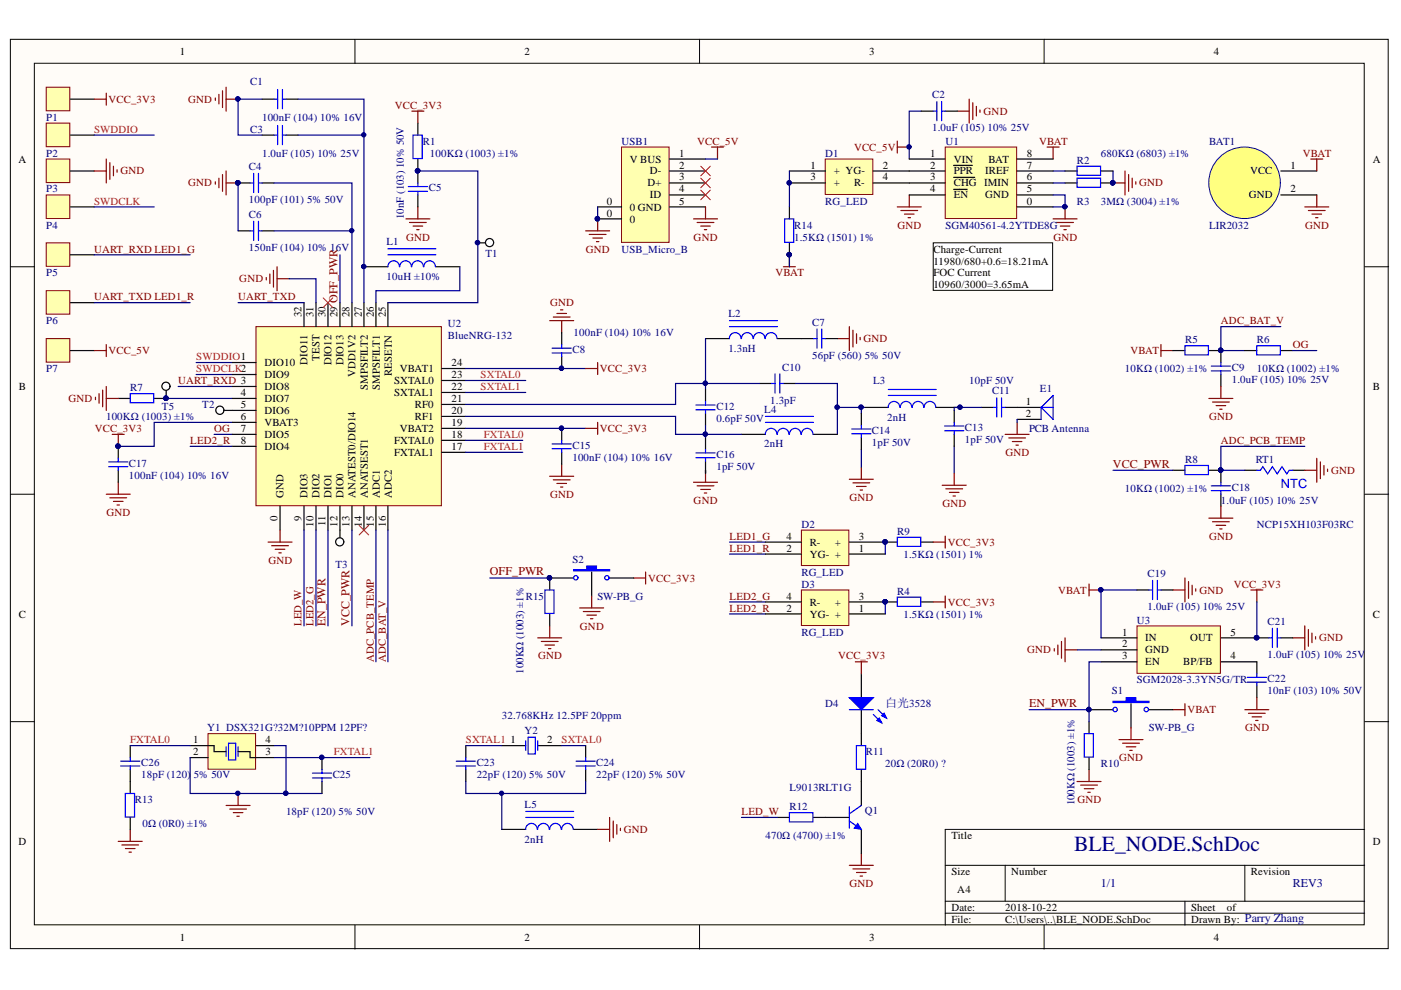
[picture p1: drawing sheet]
<svg xmlns="http://www.w3.org/2000/svg" width="297mm" height="210mm" viewBox="0 0 297 210" stroke-linecap="round" stroke-linejoin="round" font-family="sans-serif">
<g fill="#fffcf8" stroke="#000" stroke-width=".21">
<path d="M2.2 8.3h292.1v192.8h-292.1z"/>
<path d="M7.3 13.4h281.9v182.7h-281.9z"/>
</g>
<g fill="none" stroke="#000" stroke-width=".21">
<path d="M75.3 8.3v5.1M148.3 8.3v5.1M221.4 8.3v5.1M2.2 56.6h5.1M289.3 56.6h5.1M2.2 104.8h5.1M289.3 104.8h5.1M2.2 153h5.1M289.3 153h5.1M289.3 175.9h-88.9v20.3M75.3 196.2v5M148.3 196.2v5"/>
<path d="M200.4 183.5h88.9M200.4 191.1h88.9M200.4 193.6h88.9M213.1 183.5v7.6M221.4 196.2v5M251.2 191.1v5.1M263.9 183.5v7.6"/>
</g>
<path d="M54.3 69.3h39.3v37.9h-39.3z" fill="#ffffb0" stroke="#800000" stroke-width=".21"/>
<g fill="none" stroke="#000" stroke-width=".25">
<path d="M14.9 28.6h5.1M50.5 38.8h2.5M55.6 21h2.5M55.6 28.6h2.5M55.6 38.8h2.5M60.6 21h2.6M60.6 28.6h2.6M88.6 26.1v2.5M88.6 33.7v5.1M50.5 48.9h2.5M55.6 48.9h2.5M77.2 56.6h5"/>
<path d="M88.6 41.3v2.6M92.4 56.6h5.1M49.2 76.9h5.1M49.2 79.4h5.1M64.5 64.2v5.1M67 64.2v5.1M69.5 64.2v5.1M72.1 64.2v5.1M74.6 64.2v5.1M77.2 64.2v5.1M79.7 64.2v5.1M82.2 64.2v5.1"/>
<path d="M93.7 78.1h5.1M119.1 70.5v2.6M119.1 75.6v2.5M149.6 71.8h5.1M164.8 71.8h7.7M175 71.8h2.5M25.1 94.6v2.6M25.1 99.7v2.5M49.2 81.9h5.1M49.2 84.5h5.1M49.2 87h5.1M49.2 89.6h5.1"/>
<path d="M49.2 92.1h5.1M49.2 94.6h5.1M93.7 95.9h5.1M93.7 93.4h5.1M93.7 90.8h5.1M93.7 88.3h5.1M93.7 85.7h5.1M93.7 83.2h5.1M93.7 80.7h5.1M119.1 90.8v2.6M119.1 95.9v2.5M149.6 82.6v2.5"/>
<path d="M149.6 87.7v2.5M149.6 92.7v2.6M149.6 97.8v2.5M157.2 92.1h5.1M161 81.3h2.6M166.1 81.3h2.5M172.5 92.1h5M182.6 87.7v2.5M182.6 92.7v2.6M183.3 86.4h5M198.5 86.4h5.1M202.3 87v2.6"/>
<path d="M202.3 92.1v2.5M215.7 86.4h5M215.7 88.9h5M59.4 107.3v5.1M64.5 107.3v5.1M67 107.3v5.1M69.5 107.3v5.1M72.1 107.3v5.1M74.6 107.3v5.1M77.2 107.3v5.1M79.7 107.3v5.1M82.2 107.3v5.1"/>
<path d="M27.6 158.1v2.5M98.8 158.1v2.5M106.4 158.1h5.1M114 158.1h5.1M124.2 158.1v2.5M27.6 163.2v2.5M68.3 160.6v2.6M68.3 165.7v2.5M98.8 163.2v2.5M106.4 175.9h5.1M121.6 175.9h5.1M124.2 163.2v2.5"/>
</g>
<g fill="none" stroke="#000080" stroke-width=".25">
<path d="M50.5 38.8v10.1M55.6 21h-5.1v7.6h5.1M58.1 38.8h16.5v25.4M63.2 21h14v43.2M63.2 28.6h14M61.3 59.1h5.7v5.1M97.5 56.6v5h-17.8v2.6M41.6 76.9h7.6M41.6 79.4h7.6M98.8 78.1h25.4M45.4 92.1h3.8M98.8 88.3h44.4v3.8h6.4v.6"/>
<path d="M98.8 80.7h12.7M98.8 83.2h12.7M98.8 93.4h12M98.8 95.9h12M98.8 90.8h25.4M149.6 82.6v-1.3h-6.4v4.4h-44.4M149.6 90.2v1.9h7.6M149.6 99.7v.6M168.6 81.3h8.9v5.1M182.6 87.7v-1.3h-5.1v5.7M182.6 95.3v3.8M202.3 94.6v5.7"/>
<path d="M79.7 112.4v27.9M82.2 112.4v27.9M98.8 158.1h7.6M119.1 158.1h5.1M98.8 165.7v2.5h25.4v-2.5M106.4 168.2v7.7"/>
</g>
<g fill="none" stroke="#800000" stroke-width=".25">
<path d="M47.2 19.3v3.5M47.9 18.5v5.1M45.7 20.8v.5M45.7 38.5v.5M46.4 20v2M46.4 37.8v2M47.2 37v3.6M47.9 36.3v5M47.9 38.8h2.6M47.9 21h2.6M56.5 58.8v.6M57.2 58.1v2"/>
<path d="M58 57.3v3.6M58.7 56.6v5M58.7 59.1h2.6M86.1 46.4h5M86.8 47.2h3.6M87.6 47.9h2M88.3 48.7h.6M88.6 43.9v2.5M116.5 68h5.1M117.3 67.2h3.6M118.1 66.5h2M118.8 65.7h.5"/>
<path d="M119.1 68v2.5M177.5 71.8h2.6M180.1 69.3v5M180.8 70v3.6M181.6 70.8v2M182.4 71.5v.5M119.1 98.4v2.6M149.6 99.7v2.5M182.6 99.1v2.5M213.1 92.1h5.1M213.9 92.9h3.5M214.6 93.6h2.1"/>
<path d="M215.4 94.4h.5M215.7 89.6v2.5M22.5 104.8h5.1M23.3 105.5h3.5M24.1 106.3h2M24.8 107.1h.5M25.1 102.2v2.6M56.8 114.9h5.1M57.6 115.7h3.6M58.4 116.5h2M59.1 117.2h.5M59.4 112.4v2.5"/>
<path d="M116.5 101h5.1M117.3 101.7h3.6M118.1 102.5h2M118.8 103.3h.5M147 102.2h5.1M147.8 103h3.6M148.6 103.8h2M149.3 104.5h.5M180.1 101.6h5.1M180.8 102.4h3.6M181.6 103.1h2M182.4 103.9h.5"/>
<path d="M199.8 102.9h5.1M200.5 103.6h3.6M201.3 104.4h2M202.1 105.2h.5M202.3 100.3v2.6M126.7 175.9h2.6M129.3 173.3v5.1M130 174.1v3.5M130.8 174.8v2.1M131.5 175.6v.5"/>
</g>
<g fill="none" stroke="#00f" stroke-width=".25">
<path d="M58.9 19v4.1M59.9 19v4.1M53 38.8h.8M53.8 36.8v4M54.8 36.8v4M54.8 38.8h.8M58.1 21h.8M58.1 28.6h.8M58.9 26.6v4.1M59.9 26.6v4.1M59.9 21h.7M59.9 28.6h.7"/>
<path d="M86.6 39.6h4M87.6 28.6h1.9v5h-1.9zM88.6 38.8v.8M53 48.9h.8M53.8 46.9v4.1M54.8 46.9v4.1M54.8 48.9h.8M82.2 54h10.2M82.2 52.8h10.2M84.7 56.6a1.22 1.22 0 0 0-1.2-1.3 1.22 1.22 0 0 0-1.3 1.3M86.6 40.6h4M87.2 56.6a1.23 1.23 0 0 0-1.2-1.3 1.23 1.23 0 0 0-1.2 1.3"/>
<path d="M88.6 40.6v.7M89.8 56.6a1.23 1.23 0 0 0-1.3-1.3 1.23 1.23 0 0 0-1.2 1.3M92.3 56.6a1.22 1.22 0 0 0-1.2-1.3 1.22 1.22 0 0 0-1.2 1.3M117.1 73.8h4M117.1 74.8h4M119.1 73.1v.7M119.1 74.8v.8M154.7 69.3h10.1M154.7 68h10.1M157.1 71.8a1.23 1.23 0 0 0-1.2-1.3 1.23 1.23 0 0 0-1.3 1.3M159.6 71.8a1.22 1.22 0 0 0-1.2-1.3 1.22 1.22 0 0 0-1.2 1.3M162.2 71.8a1.22 1.22 0 0 0-1.2-1.3 1.22 1.22 0 0 0-1.3 1.3"/>
<path d="M164.3 79.3v4M164.7 71.8a1.23 1.23 0 0 0-1.2-1.3 1.23 1.23 0 0 0-1.2 1.3M165.3 79.3v4M172.5 71.8h.7M173.2 69.8v4M174.2 69.8v4M174.2 71.8h.8M23 97.9h4.1M23 98.9h4.1M25.1 97.2v.7M25.1 98.9v.8M117.1 94.1h4"/>
<path d="M117.1 95.1h4M119.1 93.4v.7M119.1 95.1v.8M147.6 96h4M147.6 97h4M147.6 85.9h4M147.6 86.9h4M149.6 85.1v.8M149.6 86.9v.8M149.6 95.3v.7M149.6 97v.8M162.3 89.6h10.2"/>
<path d="M162.3 88.3h10.2M163.6 81.3h.7M164.7 92.1a1.23 1.23 0 0 0-1.2-1.3 1.23 1.23 0 0 0-1.2 1.3M165.3 81.3h.8M167.3 92.1a1.23 1.23 0 0 0-1.3-1.3 1.23 1.23 0 0 0-1.2 1.3M169.8 92.1a1.22 1.22 0 0 0-1.2-1.3 1.22 1.22 0 0 0-1.2 1.3M172.4 92.1a1.22 1.22 0 0 0-1.3-1.3 1.22 1.22 0 0 0-1.2 1.3M180.6 91h4.1M180.6 92h4.1M182.6 90.2v.8M182.6 92v.7M188.3 83.8h10.2"/>
<path d="M188.3 82.6h10.2M190.8 86.4a1.23 1.23 0 0 0-1.3-1.3 1.23 1.23 0 0 0-1.2 1.3M193.3 86.4a1.22 1.22 0 0 0-1.2-1.3 1.22 1.22 0 0 0-1.2 1.3M195.9 86.4a1.22 1.22 0 0 0-1.3-1.3 1.22 1.22 0 0 0-1.2 1.3M198.4 86.4a1.23 1.23 0 0 0-1.2-1.3 1.23 1.23 0 0 0-1.3 1.3M200.3 90.3h4M200.3 91.3h4M202.3 89.6v.7M202.3 91.3v.8M220.7 86.4l2.6-2.6v5.1zM220.7 86.4h2.6M220.7 86.4v2.5"/>
<path d="M111.5 157.1v2M112 156.3h1.5v3.6h-1.5zM114 157.1v2M25.6 161.4h4M25.6 162.4h4M27.6 160.6v.8M27.6 162.4v.8M66.2 163.9h4.1M66.2 164.9h4.1M68.3 163.2v.7M68.3 164.9v.8M96.7 161.4h4.1"/>
<path d="M96.7 162.4h4.1M98.8 160.6v.8M98.8 162.4v.8M111.5 173.3h10.1M111.5 172h10.1M113.9 175.9a1.23 1.23 0 0 0-1.2-1.3 1.23 1.23 0 0 0-1.3 1.3M116.4 175.9a1.23 1.23 0 0 0-1.2-1.3 1.23 1.23 0 0 0-1.2 1.3M119 175.9a1.22 1.22 0 0 0-1.2-1.3 1.22 1.22 0 0 0-1.3 1.3M121.5 175.9a1.22 1.22 0 0 0-1.2-1.3 1.22 1.22 0 0 0-1.2 1.3M122.1 161.4h4.1M122.1 162.4h4.1M124.2 160.6v.8"/>
<path d="M124.2 162.4v.8"/>
</g>
<g fill="#000080" stroke="#000080" stroke-width=".21">
<circle cx="50.4" cy="38.8" r=".47"/>
<circle cx="50.4" cy="21" r=".46"/>
<circle cx="25" cy="94.6" r=".46"/>
<circle cx="149.5" cy="81.3" r=".46"/>
<circle cx="177.5" cy="86.3" r=".46"/>
<circle cx="182.6" cy="86.3" r=".46"/>
<circle cx="119" cy="90.8" r=".46"/>
<circle cx="119" cy="78.1" r=".46"/>
<circle cx="149.5" cy="92" r=".46"/>
<circle cx="203.5" cy="86.3" r=".46"/>
<circle cx="88.5" cy="36.2" r=".46"/>
<circle cx="77.1" cy="56.5" r=".46"/>
<circle cx="77.1" cy="28.6" r=".46"/>
<circle cx="68.2" cy="160.6" r=".46"/>
<circle cx="106.3" cy="168.2" r=".46"/>
</g>
<path d="M9.8 26.1h5v5h-5z" fill="#ffffb0" stroke="#800000" stroke-width=".21"/>
<path d="M14.9 21h5.1" fill="none" stroke="#000" stroke-width=".25"/>
<path d="M9.8 18.5h5v5h-5z" fill="#ffffb0" stroke="#800000" stroke-width=".21"/>
<path d="M14.9 36.3h5.1" fill="none" stroke="#000" stroke-width=".25"/>
<path d="M9.8 33.7h5v5h-5z" fill="#ffffb0" stroke="#800000" stroke-width=".21"/>
<path d="M14.9 43.9h5.1" fill="none" stroke="#000" stroke-width=".25"/>
<path d="M9.8 41.3h5v5h-5z" fill="#ffffb0" stroke="#800000" stroke-width=".21"/>
<path d="M20 36.3h2.5M22.5 33.7v5.1M23.3 34.5v3.5M24.1 35.2v2.1M24.8 36v.5" fill="none" stroke="#800000" stroke-width=".25"/>
<path d="M20 28.6h12.7M20 43.9h12.7" fill="none" stroke="#000080" stroke-width=".25"/>
<path d="M14.9 54h5.1" fill="none" stroke="#000" stroke-width=".25"/>
<path d="M9.8 51.5h5v5h-5z" fill="#ffffb0" stroke="#800000" stroke-width=".21"/>
<path d="M20 54h20.3" fill="none" stroke="#000080" stroke-width=".25"/>
<path d="M14.9 64.2h5.1" fill="none" stroke="#000" stroke-width=".25"/>
<path d="M9.8 61.6h5v5h-5z" fill="#ffffb0" stroke="#800000" stroke-width=".21"/>
<path d="M195.3 23.6h-2.5v10.1M223.3 36.3h2.5M223.3 38.8h2.5M236 36.3v2.5M58.1 48.9h16.5M72.1 54v10.2M20 64.2h20.3M215.7 88.9v.7M64.5 112.4v20.3M69.5 112.4v20.3M74.6 112.4v20.3" fill="none" stroke="#000080" stroke-width=".25"/>
<g fill="#000080" stroke="#000080" stroke-width=".21">
<circle cx="74.6" cy="48.9" r=".46"/>
<circle cx="258.8" cy="99.7" r=".46"/>
<circle cx="192.7" cy="31.1" r=".47"/>
<circle cx="225.8" cy="43.8" r=".46"/>
<circle cx="235.9" cy="38.8" r=".47"/>
</g>
<path d="M195.3 23.6h2.6M200.4 23.6h2.5M225.8 38.8h2.6M233.4 38.8h2.6M208 86.4h2.6M213.1 86.4h2.6M248.7 99.7h2.5M256.3 99.7h2.6v2.5M263.9 99.7h2.6M274.1 99.7h2.5M258.9 104.8v2.5" fill="none" stroke="#000" stroke-width=".25"/>
<g fill="none" stroke="#00f" stroke-width=".25">
<path d="M197.9 23.6h.7M198.6 21.5v4.1M199.6 21.5v4.1M199.6 23.6h.8M228.4 37.8h4.9v1.9h-4.9zM210.6 86.4h.7M211.3 84.4v4M212.3 84.4v4M212.3 86.4h.8M251.2 98.7h5v1.9h-5zM266.5 99.7h.7l.5-.8 1.1 1.6 1-1.6 1 1.6 1-1.6 1 1.6 .5-.8h.8M256.8 104h4.1"/>
<path d="M256.8 103h4.1M258.9 102.2v.8M258.9 104v.8"/>
</g>
<g fill="none" stroke="#800000" stroke-width=".25">
<path d="M190.2 29.9v2.5M190.2 31.2h2.6M202.9 23.6h2.6M205.5 21v5.1M206.3 21.8v3.5M207 22.5v2.1M207.8 23.3v.5M222 31.2h2.5M223.3 31.2v2.5M236 38.8h2.5M238.5 36.3v5M239.3 37v3.6"/>
<path d="M240 37.8v2M240.8 38.5v.5M190.2 43.9h5.1M191 44.6h3.6M191.8 45.4h2M192.5 46.2h.5M192.8 41.3v2.6M223.3 46.4h5.1M224 47.2h3.6M224.8 47.9h2M225.6 48.7h.5M225.8 43.9v2.5"/>
<path d="M276.6 99.7h2.6M279.2 97.2v5M279.9 97.9v3.6M280.7 98.7v2M281.5 99.5v.5M256.3 109.9h5.1M257.1 110.6h3.5M257.8 111.4h2.1M258.6 112.1h.5M258.9 107.3v2.6"/>
</g>
<path d="M200.4 31.2h15.2v15.1h-15.2z" fill="#ffffb0" stroke="#800000" stroke-width=".21"/>
<g fill="none" stroke="#000" stroke-width=".25">
<path d="M192.8 33.7h7.6M192.8 36.3h7.6M192.8 38.8h7.6M202.2 35.1h1.2M202.2 37.6h1.3M203.5 35.1h2.6M203.6 37.6h3.1M215.7 33.7h7.6M215.7 36.3h7.6M215.7 38.8h7.6M192.8 41.3h7.6M202.2 40.1h1.3"/>
<path d="M203.5 40.1h1.6M215.7 41.3h7.6M215.7 43.9h7.6"/>
</g>
<path d="M241.1 132.7h17.7v10.1h-17.7z" fill="#ffffb0" stroke="#800000" stroke-width=".21"/>
<path d="M233.4 135.2h7.7M233.4 137.8h7.7M241.1 125.1h2.5M246.1 125.1h2.6M258.9 135.2h10.1M271.6 135.2h2.5M233.4 140.3h7.7M258.9 140.3h7.6v2.6M266.5 145.4v2.5" fill="none" stroke="#000" stroke-width=".25"/>
<g fill="#000080" stroke="#000080" stroke-width=".21">
<circle cx="266.4" cy="135.2" r=".46"/>
<circle cx="233.4" cy="125.1" r=".47"/>
</g>
<path d="M243.6 125.1h.8M244.4 123.1v4M245.4 123.1v4M245.4 125.1h.7M269 135.2h.8M269.8 133.2v4.1M270.8 133.2v4.1M270.8 135.2h.8M264.4 143.6h4.1M264.4 144.6h4.1M266.5 142.9v.7M266.5 144.6v.8" fill="none" stroke="#00f" stroke-width=".25"/>
<g fill="none" stroke="#800000" stroke-width=".25">
<path d="M223.5 137.5v.5M224.3 136.8v2M225.1 136v3.6M225.8 135.2v5.1M225.8 137.8h2.6M230.9 125.1h2.5M230.9 123.8v2.6M248.7 125.1h2.5M251.2 122.6v5M252 123.3v3.6M252.8 124.1v2M253.5 124.8v.5"/>
<path d="M265.2 125.1h2.5M266.5 125.1v2.5M274.1 135.2h2.5M276.6 132.7v5.1M277.4 133.5v3.5M278.2 134.2v2.1M278.9 135v.5M263.9 150.5h5.1M264.7 151.2h3.6M265.5 152h2M266.2 152.8h.5M266.5 147.9v2.6"/>
</g>
<path d="M228.4 137.8h5M241.1 125.1h-7.7v10.1M266.5 127.6v7.6" fill="none" stroke="#000080" stroke-width=".25"/>
<path d="M131.8 31.2h10.1v20.2h-10.1z" fill="#ffffb0" stroke="#800000" stroke-width=".21"/>
<g fill="none" stroke="#000" stroke-width=".25">
<path d="M142 33.7h7.6M142 36.3h7.6M142 38.8h7.6M126.7 43.9h5.1M126.7 46.4h5.1M142 41.3h7.6M142 43.9h7.6M167.4 43.9v2.5M167.4 51.5v2.5M258.9 74.3v2.6M258.9 79.4v2.5M25.1 84.5h2.5"/>
<path d="M32.7 84.5h2.5M230.9 153v2.5M230.9 160.6v2.6"/>
</g>
<g fill="#000080" stroke="#000080" stroke-width=".21">
<circle cx="126.7" cy="46.4" r=".46"/>
<circle cx="230.8" cy="150.4" r=".46"/>
<circle cx="167.3" cy="54" r=".46"/>
<circle cx="182.6" cy="86.3" r=".46"/>
<circle cx="258.8" cy="74.3" r=".46"/>
<circle cx="35.2" cy="84.4" r=".46"/>
<circle cx="88.5" cy="36.2" r=".46"/>
</g>
<g fill="none" stroke="#800000" stroke-width=".25">
<path d="M150.9 31.2h2.5M152.1 31.2v2.5M124.2 48.9h5.1M124.9 49.7h3.6M125.7 50.5h2M126.5 51.2h.5M126.7 46.4v2.5M147 46.4h5.1M147.8 47.2h3.6M148.6 47.9h2M149.3 48.7h.5M149.6 43.9v2.5"/>
<path d="M166.1 56.6h2.5M167.4 54v2.6M20.2 84.2v.5M21 83.5v2M21.8 82.7v3.6M22.5 84.5h2.6M22.5 81.9v5.1M256.3 84.5h5.1M257.1 85.2h3.5M257.8 86h2.1M258.6 86.8h.5M258.9 81.9v2.6"/>
<path d="M228.4 165.7h5M229.1 166.5h3.6M229.9 167.2h2M230.6 168h.6M230.9 163.2v2.5"/>
</g>
<path d="M148.6 35.2l2 2.1M148.6 37.8l2 2M150.6 35.2l-2 2.1M150.6 37.8l-2 2M148.6 40.3l2 2M150.6 40.3l-2 2" fill="none" stroke="#f00" stroke-width=".21"/>
<path d="M88.6 36.3h12.7v27.9h-19.1M149.6 33.7h2.5M126.7 43.9v2.5M167.4 54v2.6M35.2 84.5h14M37.8 81.9h11.4M182.6 86.4h.7M208 86.4h-5.7v.6M218.2 150.5h12.7M233.4 140.3h-2.5v12.7" fill="none" stroke="#000080" stroke-width=".25"/>
<path d="M166.4 46.4h1.9v5h-1.9zM256.8 78.6h4.1M256.8 77.6h4.1M258.9 76.9v.7M258.9 78.6v.8M27.6 83.5h5v1.9h-5zM229.9 155.5h1.9v5h-1.9z" fill="none" stroke="#00f" stroke-width=".25"/>
<circle cx="263.9" cy="38.8" r="7.6" fill="#ffff80" stroke="#0c0087" stroke-width=".21"/>
<path d="M271.6 36.3h7.6M271.6 41.3h7.6" fill="none" stroke="#000" stroke-width=".25"/>
<path d="M276.6 43.9h5.1M277.4 44.6h3.6M278.2 45.4h2M278.9 46.2h.5M279.2 41.3v2.6" fill="none" stroke="#800000" stroke-width=".25"/>
<path d="M44.1 155.5h10.1v7.6h-10.1z" fill="#ffffb0" stroke="#800000" stroke-width=".21"/>
<path d="M40.3 158.1h5.1v1.3h2.5M50.5 159.4h2.5v1.2h5.1M54.3 158.1h3.8M182.6 142.9v5M182.6 150.5v5M27.6 165.7v2.5M27.6 173.3v2.6M40.3 160.6h3.8" fill="none" stroke="#000" stroke-width=".25"/>
<path d="M47.9 158.3v2.1M48.4 157.6h1.6v3.5h-1.6zM50.5 158.3v2.1M26.6 168.2h1.9v5h-1.9z" fill="none" stroke="#00f" stroke-width=".25"/>
<path d="M27.6 158.1h12.7M58.1 158.1h2.5v10.1h-20.3v-7.6M58.1 160.6h20.3M60.6 168.2h7.7" fill="none" stroke="#000080" stroke-width=".25"/>
<circle cx="60.6" cy="168.2" r=".46" fill="#000080" stroke="#000080" stroke-width=".21"/>
<path d="M25.1 178.4h5.1M25.8 179.2h3.6M26.6 179.9h2M27.6 175.9v2.5M27.4 180.7h.5" fill="none" stroke="#800000" stroke-width=".25"/>
<path d="M180.1 147.9h5.1l-2.6 2.6z" fill="#00f"/>
<path d="M180.1 147.9h5.1l-2.6 2.6zM185.2 151.5l1.7 1.8M186.2 150.5l1.8 1.7" fill="none" stroke="#00f" stroke-width=".25"/>
<path d="M185.9 152.8l.5-.6 .5 1.1z" fill="#00f"/>
<path d="M185.9 152.8l.5-.6 .5 1.1z" fill="none" stroke="#00f" stroke-width=".25"/>
<path d="M186.9 151.7l.5-.5 .6 1z" fill="#00f"/>
<path d="M180.1 150.5h5.1M186.9 151.7l.5-.5 .6 1zM180.1 174.1l2.5 1.8M180.1 171v4.6M182.6 170.8l-2.5 1.8" fill="none" stroke="#00f" stroke-width=".25"/>
<path d="M180.1 183.5h5.1M180.8 184.2h3.6M181.6 185h2M182.4 185.8h.5M182.6 180.9v2.6" fill="none" stroke="#800000" stroke-width=".25"/>
<path d="M175 173.3h5.1M182.6 165.7v5.1M182.6 175.9v5" fill="none" stroke="#000" stroke-width=".25"/>
<path d="M181.9 174.6l.7 1.3-1.5-.3z" fill="#00f"/>
<path d="M181.9 174.6l.7 1.3-1.5-.3z" fill="none" stroke="#00f" stroke-width=".21"/>
<path d="M35.2 81.9v2.6M187.7 114.9h2.5M195.3 114.9h2.6M182.6 155.5v2.6M164.8 173.3h2.6M172.5 173.3h2.5M182.6 163.2v2.5" fill="none" stroke="#000" stroke-width=".25"/>
<path d="M190.2 113.9h5v2h-5zM181.6 158.1h1.9v5h-1.9zM167.4 172.3h5v2h-5z" fill="none" stroke="#00f" stroke-width=".25"/>
<path d="M149.6 71.8v9.5h11.4M271.6 69.3h-12.7v5h5M49.2 89.6h-16.5v5h-7.6M276.6 94.6h-17.7v5.1h5M154.7 114.9h7.6M154.7 117.5h7.6M157.2 173.3h7.6" fill="none" stroke="#000080" stroke-width=".25"/>
<g fill="#000080" stroke="#000080" stroke-width=".21">
<circle cx="187.6" cy="114.9" r=".46"/>
<circle cx="149.5" cy="81.3" r=".46"/>
<circle cx="25" cy="94.6" r=".46"/>
<circle cx="258.8" cy="99.7" r=".46"/>
<circle cx="258.8" cy="74.3" r=".46"/>
<circle cx="35.2" cy="84.4" r=".46"/>
</g>
<path d="M181.3 140.3h2.6M182.6 140.3v2.6" fill="none" stroke="#800000" stroke-width=".25"/>
<circle cx="35.2" cy="81.9" r=".86" fill="#fff" stroke="#000" stroke-width=".25"/>
<g fill="#000080" stroke="#000080" stroke-width=".21">
<circle cx="35.2" cy="84.4" r=".46"/>
<circle cx="101.2" cy="51.4" r=".46"/>
</g>
<path d="M101.3 51.5h2.5" fill="none" stroke="#000" stroke-width=".25"/>
<circle cx="103.8" cy="51.4" r=".86" fill="#fff" stroke="#000" stroke-width=".25"/>
<g fill="#000080" stroke="#000080" stroke-width=".21">
<circle cx="101.2" cy="51.4" r=".46"/>
<circle cx="25" cy="94.6" r=".46"/>
</g>
<g fill="none" stroke="#800000" stroke-width=".25">
<path d="M22.5 19.8v2.5M20 21h2.5M87.3 23.6h2.6M88.6 23.6v2.5M124.2 78.1h2.5M126.7 76.9v2.5M246.1 73.1v2.5M246.1 74.3h2.6M23.8 92.1h2.5M25.1 92.1v2.5M124.2 90.8h2.5M126.7 89.6v2.5"/>
<path d="M197.9 114.9h2.5M200.4 113.7v2.5"/>
</g>
<path d="M236 99.7h12.7" fill="none" stroke="#000080" stroke-width=".25"/>
<path d="M46.7 87h2.5" fill="none" stroke="#000" stroke-width=".25"/>
<circle cx="46.6" cy="87" r=".87" fill="#fff" stroke="#000" stroke-width=".25"/>
<path d="M72.1 112.4v2.5" fill="none" stroke="#000" stroke-width=".25"/>
<circle cx="72" cy="114.9" r=".86" fill="#fff" stroke="#000" stroke-width=".25"/>
<path d="M14.9 74.3h5.1" fill="none" stroke="#000" stroke-width=".25"/>
<path d="M9.8 71.8h5v5h-5z" fill="#ffffb0" stroke="#800000" stroke-width=".21"/>
<g fill="none" stroke="#800000" stroke-width=".25">
<path d="M277.9 33.7h2.6M279.2 33.7v2.6M20 74.3h2.5M22.5 73.1v2.5M114 135.2h5.1M114.8 136h3.5M115.5 136.8h2.1M116.3 137.5h.5M116.5 132.7v2.5M134.3 122.6h2.6M136.9 121.3v2.5M248.7 150.5h2.5"/>
<path d="M251.2 149.2v2.5"/>
</g>
<path d="M225.8 36.3h2.6M233.4 36.3h2.6M248.7 74.3h2.5M256.3 74.3h2.6M263.9 74.3h2.6M271.6 74.3h2.5M116.5 122.6v2.5M116.5 130.2v2.5" fill="none" stroke="#000" stroke-width=".25"/>
<g fill="#000080" stroke="#000080" stroke-width=".21">
<circle cx="258.8" cy="74.3" r=".46"/>
<circle cx="116.5" cy="122.5" r=".46"/>
</g>
<path d="M228.4 35.2h4.9v2h-4.9zM251.2 73.3h5v1.9h-5zM266.4 73.3h5.1v1.9h-5.1zM115.5 125.1h2v5h-2z" fill="none" stroke="#00f" stroke-width=".25"/>
<path d="M103.8 122.6h12.7" fill="none" stroke="#000080" stroke-width=".25"/>
<path d="M175 33.7h10.1v7.5h-10.1z" fill="#ffffb0" stroke="#800000" stroke-width=".21"/>
<path d="M167.4 36.3h7.6M167.4 38.8h7.6M185.2 36.3h7.6M185.2 38.8h7.6" fill="none" stroke="#000" stroke-width=".25"/>
<circle cx="167.3" cy="38.8" r=".46" fill="#000080" stroke="#000080" stroke-width=".21"/>
<path d="M169.9 112.4h10.1v7.5h-10.1z" fill="#ffffb0" stroke="#800000" stroke-width=".21"/>
<path d="M162.3 117.5h7.6M162.3 114.9h7.6M180.1 117.5h7.6M180.1 114.9h7.6" fill="none" stroke="#000" stroke-width=".25"/>
<g fill="#000080" stroke="#000080" stroke-width=".21">
<circle cx="187.6" cy="114.9" r=".46"/>
<circle cx="225.8" cy="43.8" r=".46"/>
</g>
<path d="M167.4 36.3v7.6M223.3 41.3h2.5v2.6h-2.5M187.7 114.9v2.6" fill="none" stroke="#000080" stroke-width=".25"/>
<path d="M197.9 51.5h25.3v10.1h-25.3z" fill="#fff" stroke="#000" stroke-width=".21"/>
<path d="M47.9 170.8h5.1M48.7 171.5h3.6M49.5 172.3h2M50.2 173.1h.5M50.5 168.2v2.6" fill="none" stroke="#800000" stroke-width=".25"/>
<g fill="#000080" stroke="#000080" stroke-width=".21">
<circle cx="50.4" cy="168.2" r=".46"/>
<circle cx="230.8" cy="150.4" r=".46"/>
</g>
<path d="M68.5 63.2l2.1 2M70.6 63.2l-2.1 2M76.1 111.4l2.1 2M78.2 111.4l-2.1 2" fill="none" stroke="#f00" stroke-width=".21"/>
<path d="M274.1 74.3h5.1" fill="none" stroke="#000080" stroke-width=".25"/>
<path d="M230.9 150.5h5.1M243.6 150.5h5.1" fill="none" stroke="#000" stroke-width=".25"/>
<path d="M236 148.7h2.8v-.8h2v.8h2.8v.2h-7.6z" fill-rule="evenodd" fill="#00f"/>
<g fill="none" stroke="#00f" stroke-width=".25">
<path d="M236 148.7h2.8v-.8h2v.8h2.8v.2h-7.6z"/>
<circle cx="236.4" cy="150.4" r=".47"/>
<circle cx="243" cy="150.4" r=".47"/>
</g>
<path d="M116.5 122.6h5.1M129.3 122.6h5M239.8 149.2v5.1" fill="none" stroke="#000" stroke-width=".25"/>
<g fill="#000080" stroke="#000080" stroke-width=".21">
<circle cx="230.8" cy="150.4" r=".46"/>
<circle cx="116.5" cy="122.5" r=".46"/>
</g>
<path d="M237.3 156.8h5M238 157.6h3.6M238.8 158.3h2M239.5 159.1h.5M239.8 154.3v2.5" fill="none" stroke="#800000" stroke-width=".25"/>
<path d="M121.6 120.8h2.8v-.8h2.1v.8h2.8v.2h-7.7z" fill-rule="evenodd" fill="#00f"/>
<g fill="none" stroke="#00f" stroke-width=".25">
<path d="M121.6 120.8h2.8v-.8h2.1v.8h2.8v.2h-7.7zM190.2 126.6h5v2h-5z"/>
<circle cx="122.1" cy="122.5" r=".46"/>
<circle cx="128.7" cy="122.5" r=".46"/>
</g>
<path d="M125.4 121.3v5.1M187.7 127.6h2.5M195.3 127.6h2.6" fill="none" stroke="#000" stroke-width=".25"/>
<g fill="#000080" stroke="#000080" stroke-width=".21">
<circle cx="116.5" cy="122.5" r=".46"/>
<circle cx="187.6" cy="127.6" r=".46"/>
</g>
<path d="M122.9 128.9h5.1M123.7 129.7h3.5M124.4 130.4h2.1M125.2 131.2h.5M125.4 126.4v2.5M197.9 127.6h2.5M200.4 126.4v2.5" fill="none" stroke="#800000" stroke-width=".25"/>
<path d="M50.5 64.2h14M154.7 127.6h7.6M154.7 130.2h7.6" fill="none" stroke="#000080" stroke-width=".25"/>
<path d="M169.9 125.1h10.1v7.5h-10.1z" fill="#ffffb0" stroke="#800000" stroke-width=".21"/>
<path d="M162.3 130.2h7.6M162.3 127.6h7.6M180.1 130.2h7.6M180.1 127.6h7.6" fill="none" stroke="#000" stroke-width=".25"/>
<circle cx="187.6" cy="127.6" r=".46" fill="#000080" stroke="#000080" stroke-width=".21"/>
<path d="M40.3 94.6h8.9M67 112.4v20.3M187.7 127.6v2.6" fill="none" stroke="#000080" stroke-width=".25"/>
<text font-size="4.6" fill="#000080" x="227.8" y="180.5">BLE_NODE.SchDoc</text>
<text font-size="2.7" fill="#00f" x="271.6" y="103.5">NTC</text>
<g font-size="2.5" fill="#800000">
<text x="236" y="99.2">VCC_PWR</text>
<text x="103.9" y="122">OFF_PWR</text>
<text x="69" y="132.7" transform="rotate(-90 69 132.7)">EN_PWR</text>
<text x="74.1" y="132.7" transform="rotate(-90 74.1 132.7)">VCC_PWR</text>
<text x="218.2" y="150">EN_PWR</text>
</g>
<g font-size="2.5" fill="#000080">
<text x="187.7" y="150">白光3528</text>
<text x="233.4" y="188">1/1</text>
<text x="274.1" y="188">REV3</text>
</g>
<g font-size="2.3">
<text x="38.1" y="11.7">1</text>
<text x="111.2" y="11.7">2</text>
<text x="184.3" y="11.7">3</text>
<text x="257.3" y="11.7">4</text>
<text x="3.9" y="34.5">A</text>
<text x="133.5" y="34.5">V BUS</text>
<text x="144" y="33.2">1</text>
<text x="144" y="35.7">2</text>
<text x="171.8" y="35.7">1</text>
<text x="187.2" y="35.7">2</text>
<text x="197.2" y="33.2">1</text>
<text x="197.2" y="35.7">2</text>
<text x="202.2" y="34.5">VIN</text>
<text x="209.6" y="34.5">BAT</text>
<text x="217.7" y="35.7">7</text>
<text x="217.7" y="33.2">8</text>
<text x="273.6" y="35.7">1</text>
<text x="291.1" y="34.5">A</text>
<text x="137.3" y="39.5">D+</text>
<text x="137.8" y="37">D-</text>
<text x="144" y="38.3">3</text>
<text x="144" y="40.8">4</text>
<text x="171.8" y="38.3">3</text>
<text x="176.8" y="39.5">+</text>
<text x="176.8" y="37">+ YG-</text>
<text x="181.1" y="39.5">R-</text>
<text x="187.2" y="38.3">4</text>
<text x="197.2" y="38.3">3</text>
<text x="197.2" y="40.8">4</text>
<text x="202.2" y="37">PPR</text>
<text x="202.2" y="39.5">CHG IMIN</text>
<text x="208.9" y="37">IREF</text>
<text x="217.7" y="40.8">5</text>
<text x="217.7" y="38.3">6</text>
<text x="265" y="37">VCC</text>
<text x="273.6" y="40.8">2</text>
<text x="128.6" y="43.4">0</text>
<text x="128.6" y="46">0</text>
<text x="133.5" y="44.7">0 GND</text>
<text x="133.5" y="47.2">0</text>
<text x="137.8" y="42.1">ID</text>
<text x="144" y="43.4">5</text>
<text x="202.2" y="42.1">EN</text>
<text x="208.9" y="42.1">GND</text>
<text x="217.7" y="43.4">0</text>
<text x="264.8" y="42.1">GND</text>
<text x="197.9" y="53.6">Charge-Current</text>
<text x="197.9" y="56.1">11980/680+0.6=18.21mA</text>
<text x="197.9" y="58.6">FOC Current</text>
<text x="197.9" y="61.2">10960/3000=3.65mA</text>
<text x="63.9" y="67.2" transform="rotate(-90 63.9 67.2)">32</text>
<text x="66.5" y="67.2" transform="rotate(-90 66.5 67.2)">31</text>
<text x="69" y="67.2" transform="rotate(-90 69 67.2)">30</text>
<text x="71.5" y="67.2" transform="rotate(-90 71.5 67.2)">29 OFF_PWR</text>
<text x="74.1" y="67.2" transform="rotate(-90 74.1 67.2)">28</text>
<text x="76.7" y="67.2" transform="rotate(-90 76.7 67.2)">27</text>
<text x="79.2" y="67.2" transform="rotate(-90 79.2 67.2)">26</text>
<text x="81.8" y="67.2" transform="rotate(-90 81.8 67.2)">25</text>
<text x="56.1" y="77.6">DIO10</text>
<text x="65.2" y="77.3" transform="rotate(-90 65.2 77.3)">DIO11</text>
<text x="67.7" y="76.5" transform="rotate(-90 67.7 76.5)">TEST</text>
<text x="70.3" y="77.4" transform="rotate(-90 70.3 77.4)">DIO12</text>
<text x="72.8" y="77.4" transform="rotate(-90 72.8 77.4)">DIO13</text>
<text x="95.7" y="77.6">24</text>
<text x="4" y="82.7">B</text>
<text x="51.1" y="84">4</text>
<text x="56.1" y="80.2">DIO9</text>
<text x="56.1" y="82.7">DIO8</text>
<text x="75.4" y="79.9" transform="rotate(-90 75.4 79.9)">VDD1V2</text>
<text x="78" y="82.7" transform="rotate(-90 78 82.7)">SMPSFILT2</text>
<text x="80.5" y="82.7" transform="rotate(-90 80.5 82.7)">SMPSFILT1</text>
<text x="83" y="79.7" transform="rotate(-90 83 79.7)">RESETN</text>
<text x="83.6" y="84">SXTAL1</text>
<text x="83.6" y="81.4">SXTAL0</text>
<text x="84.7" y="78.9">VBAT1</text>
<text x="95.7" y="82.7">22</text>
<text x="95.7" y="80.2">23</text>
<text x="291.1" y="82.7">B</text>
<text x="51.1" y="86.5">5</text>
<text x="51.1" y="89">6</text>
<text x="56.1" y="85.2">DIO7</text>
<text x="56.1" y="87.8">DIO6</text>
<text x="88" y="89">RF1</text>
<text x="88" y="86.5">RF0</text>
<text x="95.7" y="87.8">20</text>
<text x="95.7" y="85.2">21</text>
<text x="217.5" y="85.9">1</text>
<text x="217.5" y="88.4">2</text>
<text x="51.1" y="91.6">7</text>
<text x="51.1" y="94.1">8</text>
<text x="56.1" y="90.3">VBAT3</text>
<text x="56.1" y="92.8">DIO5</text>
<text x="56.1" y="95.4">DIO4</text>
<text x="83.6" y="94.1">FXTAL0</text>
<text x="84.7" y="91.6">VBAT2</text>
<text x="95.7" y="95.4">17</text>
<text x="95.7" y="92.8">18</text>
<text x="95.7" y="90.3">19</text>
<text x="83.6" y="96.6">FXTAL1</text>
<text x="60.1" y="105.5" transform="rotate(-90 60.1 105.5)">GND</text>
<text x="65.2" y="105.5" transform="rotate(-90 65.2 105.5)">DIO3</text>
<text x="67.7" y="105.5" transform="rotate(-90 67.7 105.5)">DIO2</text>
<text x="70.3" y="105.5" transform="rotate(-90 70.3 105.5)">DIO1</text>
<text x="72.8" y="105.5" transform="rotate(-90 72.8 105.5)">DIO0</text>
<text x="75.4" y="105.5" transform="rotate(-90 75.4 105.5)">ANATEST0/DIO14</text>
<text x="78" y="105.5" transform="rotate(-90 78 105.5)">ANATSEST1</text>
<text x="80.5" y="105.5" transform="rotate(-90 80.5 105.5)">ADC1</text>
<text x="83" y="105.5" transform="rotate(-90 83 105.5)">ADC2</text>
<text x="58.9" y="110.5" transform="rotate(-90 58.9 110.5)">0</text>
<text x="63.9" y="110.5" transform="rotate(-90 63.9 110.5)">9</text>
<text x="66.5" y="111.7" transform="rotate(-90 66.5 111.7)">10</text>
<text x="69" y="111.6" transform="rotate(-90 69 111.6)">11</text>
<text x="71.5" y="111.7" transform="rotate(-90 71.5 111.7)">12</text>
<text x="74.1" y="111.7" transform="rotate(-90 74.1 111.7)">13</text>
<text x="76.7" y="111.7" transform="rotate(-90 76.7 111.7)">14</text>
<text x="79.2" y="111.7" transform="rotate(-90 79.2 111.7)">15</text>
<text x="81.8" y="111.7" transform="rotate(-90 81.8 111.7)">16</text>
<text x="166.8" y="117">2</text>
<text x="166.8" y="114.5">4</text>
<text x="171.7" y="118.3">YG- +</text>
<text x="171.7" y="115.7">R-</text>
<text x="177" y="115.7">+</text>
<text x="182.1" y="114.5">3</text>
<text x="182.1" y="117">1</text>
<text x="4" y="130.9">C</text>
<text x="166.8" y="129.7">2</text>
<text x="166.8" y="127.1">4</text>
<text x="171.7" y="130.9">YG- +</text>
<text x="171.7" y="128.4">R-</text>
<text x="177" y="128.4">+</text>
<text x="182.1" y="127.1">3</text>
<text x="182.1" y="129.7">1</text>
<text x="291.1" y="130.9">C</text>
<text x="237.9" y="134.7">1</text>
<text x="237.9" y="137.3">2</text>
<text x="242.8" y="136">IN</text>
<text x="252.4" y="136">OUT</text>
<text x="260.9" y="134.7">5</text>
<text x="237.9" y="139.8">3</text>
<text x="242.8" y="138.5">GND</text>
<text x="242.8" y="141.1">EN</text>
<text x="250.8" y="141.1">BP/FB</text>
<text x="260.9" y="139.8">4</text>
<text x="40.9" y="157.6">1</text>
<text x="40.9" y="160.1">2</text>
<text x="56.3" y="160.1">3</text>
<text x="56.3" y="157.6">4</text>
<text x="108.3" y="157.6">1</text>
<text x="116" y="157.6">2</text>
<text x="3.9" y="179.2">D</text>
<text x="201.7" y="177.9">Title</text>
<text x="291.1" y="179.2">D</text>
<text x="201.7" y="185.5">Size</text>
<text x="214.4" y="185.5">Number</text>
<text x="265.2" y="185.5">Revision</text>
<text x="203" y="189.3">A4</text>
<text x="201.7" y="193.1">Date:</text>
<text x="201.7" y="195.7">File:</text>
<text x="213.1" y="193.1">2018-10-22</text>
<text x="213.1" y="195.7">C:\Users\..\BLE_NODE.SchDoc</text>
<text x="252.5" y="193.1">Sheet</text>
<text x="252.5" y="195.7">Drawn By: Parry Zhang</text>
<text x="260.1" y="193.1">of</text>
<text x="38.1" y="199.5">1</text>
<text x="111.2" y="199.5">2</text>
<text x="184.3" y="199.5">3</text>
<text x="257.3" y="199.5">4</text>
</g>
<g font-size="2.3" fill="#000080">
<text x="53" y="18">C1</text>
<text x="197.6" y="20.8">C2</text>
<text x="9.8" y="25.6">P1</text>
<text x="53" y="28.1">C3</text>
<text x="55.6" y="25.6">100nF (104) 10% 16V</text>
<text x="197.6" y="27.9">1.0uF (105) 10% 25V</text>
<text x="9.8" y="33.2">P2</text>
<text x="52.8" y="36">C4</text>
<text x="55.6" y="33.2">1.0uF (105) 10% 25V</text>
<text x="89.6" y="30.7">R1</text>
<text x="91.2" y="33.2">100KΩ (1003) ±1%</text>
<text x="131.8" y="30.7">USB1</text>
<text x="175" y="33.2">D1</text>
<text x="200.4" y="30.7">U1</text>
<text x="228.3" y="34.7">R2</text>
<text x="233.4" y="33.2">680KΩ (6803) ±1%</text>
<text x="256.3" y="30.7">BAT1</text>
<text x="9.8" y="40.8">P3</text>
<text x="90.9" y="40.5">C5</text>
<text x="52.8" y="43.1">100pF (101) 5% 50V</text>
<text x="52.8" y="46.2">C6</text>
<text x="85.6" y="46.4" transform="rotate(-90 85.6 46.4)">10nF (103) 10% 50V</text>
<text x="175" y="43.4">RG_LED</text>
<text x="228.3" y="43.4">R3</text>
<text x="233.4" y="43.4">3MΩ (3004) ±1%</text>
<text x="9.8" y="48.5">P4</text>
<text x="52.8" y="53.3">150nF (104) 10% 16V</text>
<text x="81.9" y="52">L1</text>
<text x="131.8" y="53.6">USB_Micro_B</text>
<text x="168.4" y="48.5">R14</text>
<text x="168.4" y="51">1.5KΩ (1501) 1%</text>
<text x="200.4" y="48.5">SGM40561-4.2YTDE8G</text>
<text x="256.3" y="48.5">LIR2032</text>
<text x="9.8" y="58.6">P5</text>
<text x="81.9" y="59.4">10uH ±10%</text>
<text x="102.9" y="54.5">T1</text>
<text x="9.8" y="68.8">P6</text>
<text x="95" y="69.4">U2</text>
<text x="95" y="71.9">BlueNRG-132</text>
<text x="121.6" y="71.3">100nF (104) 10% 16V</text>
<text x="154.4" y="67.2">L2</text>
<text x="172.2" y="69">C7</text>
<text x="121.4" y="74.8">C8</text>
<text x="154.4" y="74.6">1.3nH</text>
<text x="172.2" y="76.1">56pF (560) 5% 50V</text>
<text x="251.3" y="72.8">R5</text>
<text x="266.5" y="72.8">R6</text>
<text x="9.8" y="78.9">P7</text>
<text x="27.6" y="83">R7</text>
<text x="165.8" y="78.6">C10</text>
<text x="185.1" y="81.4">L3</text>
<text x="205.5" y="81.4">10pF 50V</text>
<text x="210.3" y="83.6">C11</text>
<text x="220.5" y="83.1">E1</text>
<text x="238.5" y="78.9">10KΩ (1002) ±1%</text>
<text x="261.2" y="78.6">C9</text>
<text x="261.2" y="81.2">1.0uF (105) 10% 25V</text>
<text x="266.5" y="78.9">10KΩ (1002) ±1%</text>
<text x="22.5" y="89">100KΩ (1003) ±1%</text>
<text x="34.3" y="87">T5</text>
<text x="42.9" y="86.5">T2</text>
<text x="151.9" y="86.9">C12</text>
<text x="151.9" y="89.5">0.6pF 50V</text>
<text x="162" y="87.5">L4</text>
<text x="163.3" y="85.7">1.3pF</text>
<text x="188.1" y="89.2">2nH</text>
<text x="121.4" y="95.1">C15</text>
<text x="162" y="94.9">2nH</text>
<text x="184.9" y="92">C14</text>
<text x="184.9" y="94.5">1pF 50V</text>
<text x="204.6" y="91.3">C13</text>
<text x="204.6" y="93.9">1pF 50V</text>
<text x="218.2" y="91.6">PCB Antenna</text>
<text x="27.3" y="98.9">C17</text>
<text x="27.3" y="101.5">100nF (104) 10% 16V</text>
<text x="121.4" y="97.7">100nF (104) 10% 16V</text>
<text x="151.9" y="97.1">C16</text>
<text x="151.9" y="99.6">1pF 50V</text>
<text x="251.3" y="98.2">R8</text>
<text x="266.2" y="98.2">RT1</text>
<text x="238.5" y="104.3">10KΩ (1002) ±1%</text>
<text x="258.9" y="106.9">1.0uF (105) 10% 25V</text>
<text x="261.2" y="104.1">C18</text>
<text x="169.9" y="111.9">D2</text>
<text x="190.2" y="113.5">R9</text>
<text x="266.5" y="111.9">NCP15XH103F03RC</text>
<text x="121.4" y="119.3">S2</text>
<text x="191.6" y="118.3">1.5KΩ (1501) 1%</text>
<text x="71.1" y="120.5">T3</text>
<text x="169.9" y="122.1">RG_LED</text>
<text x="169.9" y="124.6">D3</text>
<text x="243.3" y="122.3">C19</text>
<text x="111.5" y="127.1">R15</text>
<text x="126.7" y="127.1">SW-PB_G</text>
<text x="190.2" y="126.1">R4</text>
<text x="191.6" y="130.9">1.5KΩ (1501) 1%</text>
<text x="243.3" y="129.4">1.0uF (105) 10% 25V</text>
<text x="169.9" y="134.7">RG_LED</text>
<text x="241" y="132.2">U3</text>
<text x="268.8" y="132.5">C21</text>
<text x="111" y="142.9" transform="rotate(-90 111 142.9)">100KΩ (1003) ±1%</text>
<text x="268.8" y="139.6">1.0uF (105) 10% 25V</text>
<text x="175" y="150">D4</text>
<text x="235.7" y="147.2">S1</text>
<text x="241" y="144.9">SGM2028-3.3YN5G/TR</text>
<text x="268.8" y="144.6">C22</text>
<text x="268.8" y="147.2">10nF (103) 10% 50V</text>
<text x="43.9" y="155">Y1 DSX321G?32M?10PPM 12PF?</text>
<text x="106.4" y="152.5">32.768KHz 12.5PF 20ppm</text>
<text x="111.2" y="155.5">Y2</text>
<text x="243.6" y="155">SW-PB_G</text>
<text x="183.6" y="160.1">R11</text>
<text x="29.9" y="162.4">C26</text>
<text x="29.9" y="165">18pF (120) 5% 50V</text>
<text x="70.5" y="165">C25</text>
<text x="101.1" y="162.4">C23</text>
<text x="101.1" y="165">22pF (120) 5% 50V</text>
<text x="126.4" y="162.4">C24</text>
<text x="126.4" y="165">22pF (120) 5% 50V</text>
<text x="167.4" y="167.8">L9013RLT1G</text>
<text x="187.7" y="162.6">20Ω (20R0) ?</text>
<text x="233.4" y="162.6">R10</text>
<text x="28.6" y="170.3">R13</text>
<text x="60.6" y="172.8">18pF (120) 5% 50V</text>
<text x="111.2" y="171.3">L5</text>
<text x="167.4" y="171.8">R12</text>
<text x="183.4" y="172.6">Q1</text>
<text x="227.8" y="170.7" transform="rotate(-90 227.8 170.7)">100KΩ (1003) ±1%</text>
<text x="30.2" y="175.4">0Ω (0R0) ±1%</text>
<text x="111.2" y="178.7">2nH</text>
<text x="162.3" y="177.9">470Ω (4700) ±1%</text>
</g>
<g font-size="2.3" fill="#800000">
<text x="23" y="21.8">VCC_3V3</text>
<text x="39.9" y="21.8">GND</text>
<text x="83.7" y="23.1">VCC_3V3</text>
<text x="208.6" y="24.3">GND</text>
<text x="147.8" y="30.7">VCC_5V</text>
<text x="181.1" y="31.9">VCC_5V</text>
<text x="220.3" y="30.7">VBAT</text>
<text x="276.2" y="33.2">VBAT</text>
<text x="25.5" y="37">GND</text>
<text x="39.9" y="39.5">GND</text>
<text x="241.5" y="39.5">GND</text>
<text x="20" y="53.6">UART_RXD LED1_G</text>
<text x="86.1" y="51">GND</text>
<text x="124.2" y="53.6">GND</text>
<text x="147.1" y="51">GND</text>
<text x="190.3" y="48.5">GND</text>
<text x="223.4" y="51">GND</text>
<text x="276.7" y="48.5">GND</text>
<text x="50.7" y="59.9">GND</text>
<text x="164.4" y="58.6">VBAT</text>
<text x="20" y="63.7">UART_TXD LED1_R</text>
<text x="50.5" y="63.7">UART_TXD</text>
<text x="116.6" y="65">GND</text>
<text x="258.9" y="68.8">ADC_BAT_V</text>
<text x="23" y="75.1">VCC_5V</text>
<text x="183.1" y="72.6">GND</text>
<text x="239.7" y="75.1">VBAT</text>
<text x="274.1" y="73.8">OG</text>
<text x="37.8" y="81.4">UART_RXD 3</text>
<text x="127.2" y="78.9">VCC_3V3</text>
<text x="14.5" y="85.2">GND</text>
<text x="256.3" y="89">GND</text>
<text x="20.1" y="91.6">VCC_3V3</text>
<text x="40.3" y="94.1">LED2_R</text>
<text x="45.4" y="91.6">OG</text>
<text x="127.2" y="91.6">VCC_3V3</text>
<text x="258.9" y="94.1">ADC_PCB_TEMP</text>
<text x="213.2" y="96.6">GND</text>
<text x="282.2" y="100.4">GND</text>
<text x="116.6" y="105.6">GND</text>
<text x="147.1" y="106.9">GND</text>
<text x="180.1" y="106.2">GND</text>
<text x="199.8" y="107.5">GND</text>
<text x="22.6" y="109.4">GND</text>
<text x="56.9" y="119.5">GND</text>
<text x="154.7" y="117">LED1_R</text>
<text x="154.7" y="114.5">LED1_G</text>
<text x="200.9" y="115.7">VCC_3V3</text>
<text x="256.3" y="114.5">GND</text>
<text x="137.4" y="123.3">VCC_3V3</text>
<text x="224.4" y="125.9">VBAT</text>
<text x="254.3" y="125.9">GND</text>
<text x="261.6" y="124.6">VCC_3V3</text>
<text x="154.7" y="129.7">LED2_R</text>
<text x="154.7" y="127.1">LED2_G</text>
<text x="200.9" y="128.4">VCC_3V3</text>
<text x="63.9" y="132.7" transform="rotate(-90 63.9 132.7)">LED_W</text>
<text x="66.5" y="132.7" transform="rotate(-90 66.5 132.7)">LED2_G</text>
<text x="123" y="133.5">GND</text>
<text x="279.7" y="136">GND</text>
<text x="79.2" y="140.3" transform="rotate(-90 79.2 140.3)">ADC_PCB_TEMP</text>
<text x="81.8" y="140.3" transform="rotate(-90 81.8 140.3)">ADC_BAT_V</text>
<text x="114.1" y="139.8">GND</text>
<text x="177.7" y="139.8">VCC_3V3</text>
<text x="217.8" y="138.5">GND</text>
<text x="251.8" y="151.2">VBAT</text>
<text x="264" y="155">GND</text>
<text x="237.3" y="161.4">GND</text>
<text x="157.2" y="172.8">LED_W</text>
<text x="228.4" y="170.3">GND</text>
<text x="132.3" y="176.6">GND</text>
<text x="180.1" y="188.1">GND</text>
</g>
<g font-size="2.3" fill="#ee0e22">
<text x="20" y="28.1">SWDDIO</text>
<text x="20" y="43.4">SWDCLK</text>
<text x="41.6" y="76.4">SWDDIO1</text>
<text x="41.6" y="78.9">SWDCLK2</text>
<text x="101.9" y="80.2">SXTAL0</text>
<text x="101.9" y="82.7">SXTAL1</text>
<text x="102.6" y="92.8">FXTAL0</text>
<text x="102.6" y="95.4">FXTAL1</text>
<text x="27.6" y="157.6">FXTAL0</text>
<text x="70.8" y="160.1">FXTAL1</text>
<text x="98.8" y="157.6">SXTAL1</text>
<text x="119.1" y="157.6">SXTAL0</text>
</g>
</svg>
